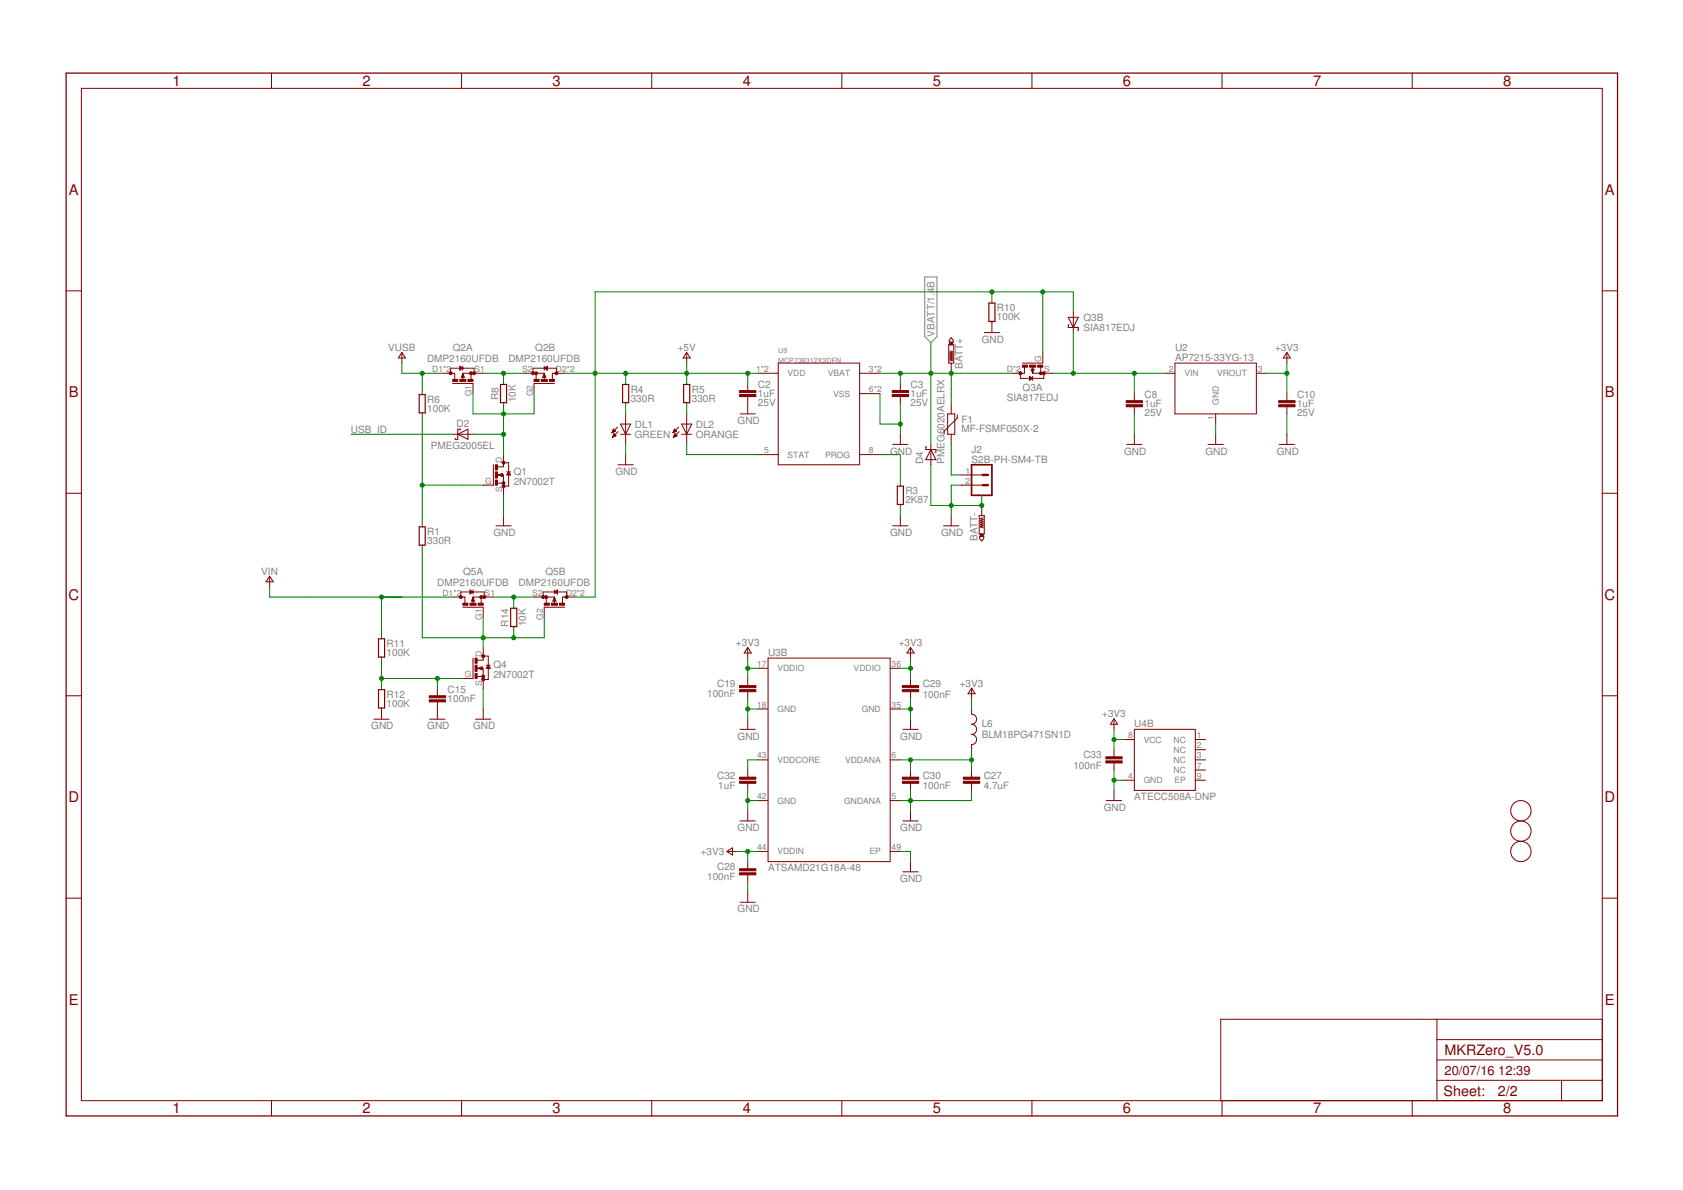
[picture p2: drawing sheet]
<svg xmlns="http://www.w3.org/2000/svg" width="420mm" height="297mm" viewBox="0 0 420 297" stroke-linecap="round" stroke-linejoin="round" font-family="sans-serif">
<path d="M230.9 69.1h3v14.9l-1.5 1.6-1.5-1.6z" fill="none" stroke="#808080" stroke-width=".25"/>
<g fill="none" stroke="#800000" stroke-width=".25">
<path d="M67.8 18.2v3.9M115.2 18.2v3.9M162.7 18.2v3.9M210.2 18.2v3.9M257.6 18.2v3.9M305.1 18.2v3.9M352.6 18.2v3.9M20.3 22.1h379.7v252.6h-379.7zM16.5 72.6h3.8M247.6 75.4v.2M266.7 79.2h2.5l-1.3 2.5zM267.9 77.9v5.1"/>
<path d="M400 72.6h3.8M100.3 88.1v2.5M100.3 88l.9 1.4h-1.8zM105.4 98.3v.2M110.5 93.2h3v1.5M112.5 93.2v-1.3h5.8v1.3M113 95.7h5.1v2.6M114.8 91.4l.7 .5-.7 .5zM114.9 91.7l.4 .2-.4 .3zM115.5 93.2l.4 1h-.7zM115.5 93.2h5.1M115.5 91.4v1"/>
<path d="M115.5 93.2v1.5M115.5 93.6l-.1 .5h.3l-.2-.4M117.6 93.2v1.5M125.7 95.7v.3M130.8 93.2h5.1M133.1 93.2v-1.3h5.8v1.3M133.8 93.2v1.5M135.9 93.2l.3 1h-.7zM135.9 93.6l.1 .5h-.3l.2-.4M135.9 91.4v1M135.9 93.2v1.5M135.9 91.9l.7-.5v1z"/>
<path d="M136.1 91.9l.4-.2v.5zM138.4 95.7h-5.1v2.6M140.9 93.2h-3v1.5M156.2 95.7v.3M171.4 88l.9 1.4h-1.8zM171.4 88.1v2.5M171.4 95.7v.3M186.7 95.7v1.8M186.7 99v4.3M189.2 93.2h5.1M194.3 90.6h20.3v25.4h-20.3zM214.6 93.2h5.1"/>
<path d="M214.6 98.3h5.1M224.8 95.7v1.8M224.8 99v1.8M236.8 86.1h1.3v4.5h-1.3zM237.1 87.6l.7 .2-.7 .3 .7 .2-.7 .3 .7 .3-.7 .2 .7 .3-.7 .2 .7 .3-.7 .2M237.5 90.6v2.6M237.5 84.3l.5 .6v.5h-1v-.5zM245.7 83h3.8M247.6 80.2v2.8M254.7 93.2v1.2h5.9v-1.2M255.8 91.7v1.5h-3.1M257 93.9l.8 .5-.8 .6z"/>
<path d="M257.2 94.2l.3 .2-.3 .3zM257.4 92.2h.8l-.4 1zM257.8 93.2h5.1M257.8 91.7v1.5M257.8 93.9v1.1M257.8 92.7l.1-.4h-.2l.1 .5M259.8 91.7v1.5M260.3 88.1v2.5h-5.1M266.9 81.1h-.2v.6h2.5v.7h-.2M283.2 98.3v1.7M290.8 93.2h2.5M293.3 90.6h20.3v12.7h-20.3z"/>
<path d="M313.6 93.2h2.6M321.3 88l.9 1.4h-1.8zM321.3 88.1v2.5M321.3 98.3v1.7M105.4 103.1v.2M113 108.4h5.1M114.3 108.4l2.5-1.3v2.6zM114.9 107.4v-.3h-.6v2.6h-.7v-.3M123.2 116v5.1h-2.6M124.2 118.6h1.5v5M124.4 118.6l1.1-.4v.7zM124.7 118.6l.6 .2v-.5l-.5 .3"/>
<path d="M125.7 100.5v.3M125.7 113.5v3h-1.5M125.7 115.5h1.3v5.8h-1.3M126.5 117.8h1M127 117.8l.5 .8h-1zM127 118l.2 .4h-.5zM152.8 108h.1M152.8 107.9h.3M152.9 107.7h.5M152.9 107.6h.7M152.9 109.1h.2M153 107.5h.5"/>
<path d="M153 108.9h.4M153 107.4h.4M153 108.8h.7M153.1 108.7h.6M153.1 107.3h.2M153.1 107.1h.1M153.1 108.6h.5M153.2 108.5h.3M153.2 108.4h.2M153.3 108.3l.5 .5-.9 .4zM153.6 107.6l-.5-.5-.3 .9M153.6 107.6l-.8 .4"/>
<path d="M154.2 106.6l-1.4 1.4M154.3 107.8l-1.4 1.4M154.3 116h3.8M154.9 108.4h2.6M154.9 105.9h2.6l-1.3 2.5zM156.2 100.5v.3M156.2 103.3v7.6M156.2 113.5v2.5M168 108h.1M168.1 107.9h.3M168.1 107.7h.5M168.2 107.6h.7"/>
<path d="M168.2 109.1h.1M168.2 108.9h.4M168.2 107.5h.6M168.3 107.4h.3M168.3 108.8h.6M168.3 107.3h.2M168.3 108.7h.7M168.4 107.1h.1M168.4 108.6h.4M168.4 108.5h.3M168.5 108.4h.1M168.5 108.3l.5 .5-.9 .4z"/>
<path d="M168.9 107.6l-.5-.5-.4 .9M168.9 107.6l-.9 .4M169.4 106.6l-1.4 1.4M169.5 107.8l-1.4 1.4M170.2 108.4h2.5M170.2 105.9h2.5l-1.3 2.5zM171.4 100.5v.3M171.4 103.3v7.6M184.8 103.3h3.8M189.2 113.5h5.1M214.6 113.5h5.1M222.9 110.9h3.8"/>
<path d="M224.8 108.4v2.5M231.4 111.6h-.3v.6h2.6v.6h-.3M232.4 112.2l1.3 2.5h-2.6zM232.4 110.9v5.1M236.6 103.3h1.8v5.1h-1.8zM237.5 100.8v2.5M237.5 108.4v2.5M239 103.6v.7l-3.3 3.3v.8M240 118.6h5.1M281.3 110.9h3.8M283.2 101.5v1.8M283.2 108.4v2.5"/>
<path d="M301.6 110.9h3.8M303.5 103.3v2.6M303.5 108.4v2.5M319.4 110.9h3.8M321.3 101.5v1.8M321.3 108.4v2.5M16.5 123.1h3.8M105.4 131.3v.2M105.4 136.1v.2M123.8 131.3h3.8M124.2 120.6h1.5M125.7 128.7v2.6"/>
<path d="M222.9 131.3h3.8M224.8 121.1v.2M224.8 125.9v.3M224.8 128.7v2.6M235.6 131.3h3.8M237.5 128.7v2.6M240 121.1h5.1M244.5 128.7h1.2v4.6h-1.2zM244.6 133.9h1v.5l-.5 .7-.5-.7zM245.1 126.2v2.5M245.5 129.2l-.8 .3 .8 .2-.8 .3 .8 .2-.8 .3 .8 .2-.8 .3 .8 .3-.8 .2 .8 .3M400 123.1h3.8"/>
<path d="M67.3 144v2.5M67.3 143.8l.9 1.4h-1.8zM95.2 159.2v.2M113 149h3.1v1.6M115 149v-1.2h5.9v1.2M115.5 151.6h5.1v2.5M117.3 147.3l.8 .5-.8 .5zM117.5 147.5l.3 .3-.3 .2zM118.1 147.3v1M118.1 149v1.6M118.1 149l.4 1.1h-.8zM118.1 149h5.1"/>
<path d="M118.1 149.4l-.1 .5h.2l-.1-.4M120.1 149v1.6M128.2 151.6v.2M128.2 156.4v.3M133.3 149h5.1M135.6 149v-1.2h5.9v1.2M136.4 149v1.6M138.4 149l.4 1.1h-.8zM138.4 149.4l.1 .5h-.2l.1-.4M138.4 147.3v1M138.4 149v1.6M138.4 147.8l.8-.5v1z"/>
<path d="M138.7 147.8l.3-.3v.5zM140.9 151.6h-5v2.5M143.5 149h-3.1v1.6M16.5 173.7h3.8M93.3 179.5h3.9M95.2 164v.3M95.2 171.9v.2M95.2 176.7v2.8M107.3 179.5h3.8M109.2 171.9v1.8M109.2 175.2v4.3M118.1 164.3v5.1h-2.6"/>
<path d="M118.7 179.5h3.8M119.1 166.8h1.5v5.1M119.1 168.8h1.5M119.4 166.8l1-.4v.8zM119.6 166.8l.6 .3v-.5l-.5 .2M120.6 161.7v3.1h-1.5M120.6 177v2.5M120.6 163.8h1.3v5.8h-1.3M121.4 166.1h1M121.9 166.1l.5 .7h-1zM121.9 166.3l.3 .4h-.6zM186.7 161.7v2.6"/>
<path d="M186.7 169.4v1.7M186.7 172.7v1.7M186.7 179.5v2.6M186.7 161.6l.9 1.4h-1.8zM189.2 166.8h2.5M189.2 177h2.5M191.7 164.3h30.5v50.8h-30.5zM222.2 166.8h2.6M222.2 177h2.6M227.3 161.6l.9 1.4h-1.8zM227.3 161.7v2.6M227.3 169.4v1.7"/>
<path d="M227.3 172.7v1.7M227.3 179.5v2.6M242.5 177v1.2a1.27 1.27 0 0 1 1.3 1.3 1.27 1.27 0 0 1-1.3 1.3 1.27 1.27 0 0 1 1.3 1.3 1.27 1.27 0 0 1-1.3 1.2 1.27 1.27 0 0 1 1.3 1.3 1.27 1.27 0 0 1-1.3 1.3v1.2M242.5 171.9v2.5M242.5 171.8l.9 1.4h-1.7zM278.1 179.5v2.6M278.1 179.4l.9 1.4h-1.8zM400 173.7h3.8M184.8 182.1h3.8M186.7 192.2v1.8M186.7 195.5v1.8M189.2 189.7h2.5"/>
<path d="M189.2 199.8h2.5M222.2 189.7h2.6M222.2 199.8h2.6M225.4 182.1h3.8M227.3 192.2v1.8M227.3 195.5v1.8M242.5 192.2v1.8M242.5 195.5v1.8M276.2 199.8h3.8M278.1 187.1v1.8M278.1 190.4v1.8M278.1 197.3v2.5"/>
<path d="M280.6 184.6h2.6M280.6 194.8h2.6M283.2 182.1h15.2v15.2h-15.2zM298.4 189.7h2.5M298.4 184.6h2.5M298.4 194.8h2.5M298.4 187.1h2.5M298.4 192.2h2.5M181.5 212.5l1.4-.9v1.8zM181.6 212.5h2.5M184.8 204.9h3.8M186.7 202.4v2.5"/>
<path d="M186.7 215.1v1.8M186.7 218.4v1.7M189.2 212.5h2.5M222.2 212.5h2.6M225.4 204.9h3.8M225.4 217.6h3.8M227.3 202.4v2.5M227.3 215.1v2.5M16.5 224.2h3.8M184.8 225.2h3.8M186.7 222.7v2.5M400 224.2h3.8"/>
<path d="M358.7 254.4v20.3M358.7 259.5h41.3M400 254.4h-95.2v20.3M67.8 274.7v3.9M115.2 274.7v3.9M162.7 274.7v3.9M210.2 274.7v3.9M257.6 274.7v3.9M305.1 274.7v3.9M352.6 274.7v3.9M358.7 269.7h41.3M358.7 264.6h41.3"/>
<path d="M389.8 269.7v5"/>
<circle cx="379.7" cy="207.5" r="2.54"/>
<circle cx="379.7" cy="202.4" r="2.54"/>
<circle cx="379.7" cy="212.5" r="2.54"/>
</g>
<g fill="#800000" stroke="#800000" stroke-width=".25">
<path d="M184.6 172.1h4.1v.6h-4.1z"/>
<path d="M184.6 171.1h4.1v.5h-4.1z"/>
<path d="M225.3 195h4v.5h-4z"/>
<path d="M225.3 194h4v.5h-4z"/>
<path d="M184.6 195h4.1v.5h-4.1z"/>
<path d="M184.6 194h4.1v.5h-4.1z"/>
<path d="M184.6 217.9h4.1v.5h-4.1z"/>
<path d="M184.6 216.9h4.1v.5h-4.1z"/>
<path d="M276.1 189.9h4v.5h-4z"/>
<path d="M276.1 188.9h4v.5h-4z"/>
<path d="M225.3 172.1h4v.6h-4z"/>
<path d="M225.3 171.1h4v.5h-4z"/>
<path d="M240.5 195h4.1v.5h-4.1z"/>
<path d="M240.5 194h4.1v.5h-4.1z"/>
<path d="M113 94.7h1.3v.5h-1.3z"/>
<path d="M116.8 94.7h1.3v.5h-1.3z"/>
<path d="M114.8 94.7h1.5v.5h-1.5z"/>
<path d="M137.1 94.7h1.3v.5h-1.3z"/>
<path d="M133.3 94.7h1.3v.5h-1.3z"/>
<path d="M135.1 94.7h1.5v.5h-1.5z"/>
<path d="M115.5 150.6h1.3v.5h-1.3z"/>
<path d="M119.4 150.6h1.2v.5h-1.2z"/>
<path d="M117.3 150.6h1.6v.5h-1.6z"/>
<path d="M139.7 150.6h1.2v.5h-1.2z"/>
<path d="M135.9 150.6h1.2v.5h-1.2z"/>
<path d="M137.6 150.6h1.6v.5h-1.6z"/>
<path d="M184.6 98.5h4.1v.5h-4.1z"/>
<path d="M184.6 97.5h4.1v.5h-4.1z"/>
<path d="M222.7 98.5h4.1v.5h-4.1z"/>
<path d="M222.7 97.5h4.1v.5h-4.1z"/>
<path d="M255.2 91.1h1.3v.6h-1.3z"/>
<path d="M259.1 91.1h1.2v.6h-1.2z"/>
<path d="M257 91.1h1.6v.6h-1.6z"/>
<path d="M281.2 101h4v.5h-4z"/>
<path d="M281.2 100h4v.5h-4z"/>
<path d="M319.2 101h4.1v.5h-4.1z"/>
<path d="M319.2 100h4.1v.5h-4.1z"/>
<path d="M123.7 116h.5v1.3h-.5z"/>
<path d="M123.7 119.8h.5v1.3h-.5z"/>
<path d="M123.7 117.8h.5v1.5h-.5z"/>
<path d="M118.6 164.3h.5v1.2h-.5z"/>
<path d="M118.6 168.1h.5v1.3h-.5z"/>
<path d="M118.6 166.1h.5v1.5h-.5z"/>
<path d="M237.1 85.4h.7v.7h-.7z"/>
<path d="M244.7 133.3h.8v.6h-.8z"/>
<path d="M107.2 174.7h4v.5h-4z"/>
<path d="M107.2 173.7h4v.5h-4z"/>
</g>
<path d="M16.5 18.2h387.3v260.4h-387.3z" fill="none" stroke="#800000" stroke-width=".32"/>
<path d="M246.9 75.6h1.5v4.6h-1.5zM104.6 98.5h1.6v4.6h-1.6zM124.9 96h1.6v4.5h-1.6zM155.4 96h1.6v4.5h-1.6zM170.7 96h1.5v4.5h-1.5zM104.6 131.5h1.6v4.6h-1.6zM224 121.3h1.5v4.6h-1.5zM94.5 159.4h1.5v4.6h-1.5zM127.5 151.8h1.5v4.6h-1.5zM94.5 172.1h1.5v4.6h-1.5z" fill="none" stroke="#800000" stroke-width=".3"/>
<g fill="#800000" stroke="#800000" stroke-width=".25">
<circle cx="118.3" cy="93.2" r=".36"/>
<circle cx="117.6" cy="93.2" r=".36"/>
<circle cx="112.5" cy="93.2" r=".36"/>
<circle cx="133.1" cy="93.2" r=".36"/>
<circle cx="133.8" cy="93.2" r=".36"/>
<circle cx="138.9" cy="93.2" r=".36"/>
<circle cx="120.9" cy="149" r=".36"/>
<circle cx="120.1" cy="149" r=".36"/>
<circle cx="115" cy="149" r=".36"/>
<circle cx="135.6" cy="149" r=".36"/>
<circle cx="136.4" cy="149" r=".36"/>
<circle cx="141.5" cy="149" r=".36"/>
<circle cx="260.6" cy="93.2" r=".36"/>
<circle cx="259.8" cy="93.2" r=".36"/>
<circle cx="254.7" cy="93.2" r=".36"/>
<circle cx="125.7" cy="121.3" r=".36"/>
<circle cx="125.7" cy="120.6" r=".36"/>
<circle cx="125.7" cy="115.5" r=".36"/>
<circle cx="120.6" cy="169.6" r=".36"/>
<circle cx="120.6" cy="168.8" r=".36"/>
<circle cx="120.6" cy="163.8" r=".36"/>
</g>
<path d="M242.5 116h5.1v7.6h-5.1z" fill="none" stroke="#800000" stroke-width=".42"/>
<path d="M245.3 118.6h1.3M245.3 121.1h1.3" fill="none" stroke="#800000" stroke-width=".61"/>
<g fill="none" stroke="#008000" stroke-width=".25">
<path d="M247.6 72.9v2.5M260.3 72.9v15.2M267.9 77.9v-5h-119.3v76.1h-5.1M100.3 90.6v2.6h10.2M105.4 93.2v5.1M118.1 98.3v5h15.2v-5M120.6 93.2h10.2M125.7 93.2v2.5M140.9 93.2h48.3M156.2 93.2v2.5M171.4 90.6v5.1M186.7 93.2v2.5"/>
<path d="M219.7 98.3v7.6h5.1M219.7 93.2h33M224.8 93.2v2.5M232.4 85.6v25.3M237.5 93.2v7.6M262.9 93.2h27.9M267.9 83v10.2M283.2 93.2v5.1M316.2 93.2h5.1M321.3 90.6v7.7M87.6 108.4h25.4M105.4 103.3v28"/>
<path d="M118.1 108.4h7.6M125.7 100.8v12.7M156.2 100.8v2.5M156.2 110.9v2.6M171.4 100.8v2.5M171.4 110.9v2.6h17.8M219.7 113.5h5.1v7.6M224.8 100.8v7.6M232.4 116v10.2h12.7v-2.6M237.5 110.9v7.7h2.5M283.2 103.3v5.1M303.5 105.9v2.5"/>
<path d="M321.3 103.3v5.1M105.4 121.1h15.2M105.4 136.3v22.9h30.5v-5.1M125.7 123.6v5.1M224.8 126.2v2.5M240 121.1h-2.5v7.6M67.3 146.5v2.5h45.7M95.2 149v10.2M120.6 154.1v7.6M123.2 149h10.1M128.2 149v2.6M128.2 156.7v2.5"/>
<path d="M95.2 164.3v7.6M95.2 169.4h20.3M109.2 169.4v2.5M120.6 171.9v5.1M186.7 164.3v5.1M186.7 174.4v5.1M186.7 177h2.5M186.7 166.8h2.5M224.8 177h2.5M224.8 166.8h2.5M227.3 164.3v5.1M227.3 174.4v5.1"/>
<path d="M242.5 174.4v2.6M186.7 197.3v5.1M186.7 199.8h2.5M189.2 189.7h-2.5v2.5M224.8 189.7h17.7M227.3 189.7v2.5M227.3 197.3v5.1M242.5 197.3v2.5h-17.7M242.5 187.1v5.1M278.1 194.8h2.5M278.1 182.1v5M278.1 192.2v5.1"/>
<path d="M278.1 184.6h2.5M184.1 212.5h5.1M186.7 212.5v2.6M224.8 212.5h2.5v2.6M186.7 220.1v2.6"/>
</g>
<g fill="#008000" stroke="#008000" stroke-width=".25">
<circle cx="186.7" cy="199.8" r=".51"/>
<circle cx="186.7" cy="177" r=".51"/>
<circle cx="278.1" cy="194.8" r=".51"/>
<circle cx="227.3" cy="177" r=".51"/>
<circle cx="224.8" cy="105.9" r=".51"/>
<circle cx="237.5" cy="126.2" r=".51"/>
<circle cx="245.1" cy="126.2" r=".51"/>
<circle cx="227.3" cy="199.8" r=".51"/>
<circle cx="186.7" cy="166.8" r=".51"/>
<circle cx="186.7" cy="212.5" r=".51"/>
<circle cx="278.1" cy="184.6" r=".51"/>
<circle cx="227.3" cy="166.8" r=".51"/>
<circle cx="321.3" cy="93.2" r=".51"/>
<circle cx="227.3" cy="189.7" r=".51"/>
<circle cx="242.5" cy="189.7" r=".51"/>
<circle cx="105.4" cy="93.2" r=".51"/>
<circle cx="125.7" cy="93.2" r=".51"/>
<circle cx="125.7" cy="103.3" r=".51"/>
<circle cx="125.7" cy="108.4" r=".51"/>
<circle cx="105.4" cy="121.1" r=".51"/>
<circle cx="128.2" cy="149" r=".51"/>
<circle cx="128.2" cy="159.2" r=".51"/>
<circle cx="120.6" cy="159.2" r=".51"/>
<circle cx="95.2" cy="169.4" r=".51"/>
<circle cx="109.2" cy="169.4" r=".51"/>
<circle cx="148.6" cy="93.2" r=".51"/>
<circle cx="156.2" cy="93.2" r=".51"/>
<circle cx="171.4" cy="93.2" r=".51"/>
<circle cx="186.7" cy="93.2" r=".51"/>
<circle cx="247.6" cy="72.9" r=".51"/>
<circle cx="260.3" cy="72.9" r=".51"/>
<circle cx="95.2" cy="149" r=".51"/>
<circle cx="224.8" cy="93.2" r=".51"/>
<circle cx="237.5" cy="93.2" r=".51"/>
<circle cx="232.4" cy="93.2" r=".51"/>
<circle cx="267.9" cy="93.2" r=".51"/>
<circle cx="283.2" cy="93.2" r=".51"/>
</g>
<g font-size="3.7" fill="#800000">
<text x="43" y="21.4">1</text>
<text x="90.5" y="21.4">2</text>
<text x="138" y="21.4">3</text>
<text x="185.4" y="21.4">4</text>
<text x="232.9" y="21.4">5</text>
<text x="280.3" y="21.4">6</text>
<text x="327.8" y="21.4">7</text>
<text x="375.3" y="21.4">8</text>
<text x="17.2" y="48.6">A</text>
<text x="400.7" y="48.6">A</text>
<text x="17.2" y="99.2">B</text>
<text x="400.7" y="99.2">B</text>
<text x="17.1" y="149.7">C</text>
<text x="400.6" y="149.7">C</text>
<text x="17.1" y="200.2">D</text>
<text x="400.6" y="200.2">D</text>
<text x="17.2" y="250.8">E</text>
<text x="400.7" y="250.8">E</text>
<text x="43" y="277.9">1</text>
<text x="90.5" y="277.9">2</text>
<text x="138" y="277.9">3</text>
<text x="185.4" y="277.9">4</text>
<text x="232.9" y="277.9">5</text>
<text x="280.3" y="277.9">6</text>
<text x="327.8" y="277.9">7</text>
<text x="375.3" y="277.9">8</text>
</g>
<g font-size="3.6" fill="#800000">
<text x="360.6" y="263.3">MKRZero_V5.0</text>
<text x="360.4" y="273.6">Sheet:</text>
<text x="374" y="273.5">2/2</text>
</g>
<g font-size="3.2" fill="#800000">
<text x="360.6" y="268.4">20/07/16</text>
<text x="374.1" y="268.4">12:39</text>
</g>
<g font-size="2.5" fill="#808080">
<text x="248.9" y="77.7">R10</text>
<text x="248.9" y="80">100K</text>
<text x="270.5" y="82.6">SIA817EDJ</text>
<text x="270.5" y="80.1">Q3B</text>
<text x="96.9" y="87.6">VUSB</text>
<text x="113.1" y="87.6">Q2A</text>
<text x="133.6" y="87.6">Q2B</text>
<text x="169.2" y="87.6">+5V</text>
<text x="233.3" y="84" transform="rotate(-90 233.3 84)">VBATT/1.4B</text>
<text x="245.1" y="85.5">GND</text>
<text x="293.3" y="87.6">U2</text>
<text x="318.3" y="87.6">+3V3</text>
<text x="106.6" y="90.4">DMP2160UFDB</text>
<text x="126.9" y="90.4">DMP2160UFDB</text>
<text x="240.3" y="92.1" transform="rotate(-90 240.3 92.1)">BATT+</text>
<text x="293.3" y="90.1">AP7215-33YG-13</text>
<text x="106.7" y="100.5">R6</text>
<text x="124.4" y="99.8" transform="rotate(-90 124.4 99.8)">R8</text>
<text x="128.8" y="100.5" transform="rotate(-90 128.8 100.5)">10K</text>
<text x="157.5" y="100.3">330R</text>
<text x="157.5" y="98">R4</text>
<text x="172.7" y="100.3">330R</text>
<text x="172.7" y="98">R5</text>
<text x="189.2" y="99.1">1uF</text>
<text x="189.2" y="101.4">25V</text>
<text x="189.2" y="96.8">C2</text>
<text x="227.3" y="99.1">1uF</text>
<text x="227.3" y="101.4">25V</text>
<text x="227.3" y="96.8">C3</text>
<text x="251.3" y="100">SIA817EDJ</text>
<text x="255.3" y="97.5">Q3A</text>
<text x="285.7" y="101.7">1uF</text>
<text x="285.7" y="99.4">C8</text>
<text x="323.8" y="101.7">1uF</text>
<text x="323.8" y="99.4">C10</text>
<text x="106.7" y="102.8">100K</text>
<text x="114" y="106.5">D2</text>
<text x="158.5" y="106.9">DL1</text>
<text x="173.7" y="106.9">DL2</text>
<text x="184.1" y="105.9">GND</text>
<text x="240" y="107.8">MF-FSMF050X-2</text>
<text x="240" y="105.6">F1</text>
<text x="285.7" y="104">25V</text>
<text x="323.8" y="104">25V</text>
<text x="87.6" y="108.1">USB_ID</text>
<text x="107.6" y="112.1">PMEG2005EL</text>
<text x="158.5" y="109.3">GREEN</text>
<text x="173.7" y="109.3">ORANGE</text>
<text x="222.2" y="113.5">GND</text>
<text x="242.5" y="113">J2</text>
<text x="280.6" y="113.5">GND</text>
<text x="301" y="113.5">GND</text>
<text x="318.7" y="113.5">GND</text>
<text x="128.3" y="118.6">Q1</text>
<text x="153.7" y="118.6">GND</text>
<text x="230.5" y="115.8" transform="rotate(-90 230.5 115.8)">D4</text>
<text x="235.8" y="115.8" transform="rotate(-90 235.8 115.8)">PMEG6020AELRX</text>
<text x="242.5" y="115.5">S2B-PH-SM4-TB</text>
<text x="128.3" y="121.1">2N7002T</text>
<text x="226" y="125.7">2K87</text>
<text x="226" y="123.4">R3</text>
<text x="106.7" y="135.8">330R</text>
<text x="106.7" y="133.5">R1</text>
<text x="123.2" y="133.8">GND</text>
<text x="222.2" y="133.8">GND</text>
<text x="234.9" y="133.8">GND</text>
<text x="244.1" y="135.1" transform="rotate(-90 244.1 135.1)">BATT-</text>
<text x="65.2" y="143.4">VIN</text>
<text x="115.6" y="143.4">Q5A</text>
<text x="136.2" y="143.4">Q5B</text>
<text x="109.1" y="146.2">DMP2160UFDB</text>
<text x="129.5" y="146.2">DMP2160UFDB</text>
<text x="96.5" y="161.5">R11</text>
<text x="127" y="156.4" transform="rotate(-90 127 156.4)">R14</text>
<text x="131.3" y="156.3" transform="rotate(-90 131.3 156.3)">10K</text>
<text x="183.7" y="161.2">+3V3</text>
<text x="224.4" y="161.2">+3V3</text>
<text x="96.5" y="163.8">100K</text>
<text x="123.2" y="166.8">Q4</text>
<text x="191.7" y="163.8">U3B</text>
<text x="111.7" y="173">C15</text>
<text x="123.2" y="169.4">2N7002T</text>
<text x="179.1" y="171.5">C19</text>
<text x="230.4" y="171.5">C29</text>
<text x="239.6" y="171.4">+3V3</text>
<text x="96.5" y="176.5">100K</text>
<text x="96.5" y="174.2">R12</text>
<text x="111.7" y="175.3">100nF</text>
<text x="176.6" y="174.1">100nF</text>
<text x="230.4" y="174.3">100nF</text>
<text x="275.2" y="179">+3V3</text>
<text x="92.7" y="182.1">GND</text>
<text x="106.7" y="182.1">GND</text>
<text x="118.1" y="182.1">GND</text>
<text x="184.1" y="184.6">GND</text>
<text x="224.8" y="184.6">GND</text>
<text x="245.1" y="184.3">BLM18PG471SN1D</text>
<text x="245.1" y="181.5">L6</text>
<text x="283.2" y="181.5">U4B</text>
<text x="268" y="191.8">100nF</text>
<text x="270.5" y="189.3">C33</text>
<text x="179.1" y="194.4">C32</text>
<text x="179.3" y="196.9">1uF</text>
<text x="230.4" y="196.9">100nF</text>
<text x="230.4" y="194.4">C30</text>
<text x="245.6" y="196.9">4.7uF</text>
<text x="245.6" y="194.4">C27</text>
<text x="275.6" y="202.4">GND</text>
<text x="283.2" y="199.6">ATECC508A-DNP</text>
<text x="184.1" y="207.4">GND</text>
<text x="224.8" y="207.4">GND</text>
<text x="174.9" y="213.4">+3V3</text>
<text x="176.6" y="219.8">100nF</text>
<text x="179.1" y="217.2">C28</text>
<text x="191.7" y="217.4">ATSAMD21G18A-48</text>
<text x="224.8" y="220.1">GND</text>
<text x="184.1" y="227.8">GND</text>
</g>
<g font-size="2.1" fill="#808080">
<text x="107.9" y="92.8">D1*2</text>
<text x="118.5" y="92.8">S1</text>
<text x="130.4" y="92.8">S2</text>
<text x="138.8" y="92.8">D2*2</text>
<text x="188.7" y="92.8">1*2</text>
<text x="196.6" y="93.9">VDD</text>
<text x="206.7" y="93.9">VBAT</text>
<text x="216.9" y="92.8">3*2</text>
<text x="251.3" y="92.8">D*2</text>
<text x="260" y="90.3" transform="rotate(-90 260 90.3)">G</text>
<text x="260.7" y="92.8">S</text>
<text x="291.8" y="92.8">2</text>
<text x="295.7" y="93.9">VIN</text>
<text x="303.8" y="93.9">VROUT</text>
<text x="314" y="92.8">3</text>
<text x="117.7" y="98.9" transform="rotate(-90 117.7 98.9)">G1</text>
<text x="133" y="98.9" transform="rotate(-90 133 98.9)">G2</text>
<text x="208" y="99">VSS</text>
<text x="216.9" y="97.9">6*2</text>
<text x="304.3" y="101" transform="rotate(-90 304.3 101)">GND</text>
<text x="303.1" y="104.9" transform="rotate(-90 303.1 104.9)">1</text>
<text x="190.8" y="113.1">5</text>
<text x="216.9" y="113.1">8</text>
<text x="125.4" y="115.7" transform="rotate(-90 125.4 115.7)">D</text>
<text x="196.6" y="114.2">STAT</text>
<text x="206" y="114.2">PROG</text>
<text x="241" y="118.2">1</text>
<text x="121.1" y="120.7">G</text>
<text x="125.4" y="122.9" transform="rotate(-90 125.4 122.9)">S</text>
<text x="241" y="120.7">2</text>
<text x="110.5" y="148.7">D1*2</text>
<text x="121" y="148.7">S1</text>
<text x="132.9" y="148.7">S2</text>
<text x="141.3" y="148.7">D2*2</text>
<text x="120.3" y="154.8" transform="rotate(-90 120.3 154.8)">G1</text>
<text x="135.5" y="154.8" transform="rotate(-90 135.5 154.8)">G2</text>
<text x="120.3" y="163.9" transform="rotate(-90 120.3 163.9)">D</text>
<text x="189" y="166.5">17</text>
<text x="194.1" y="167.6">VDDIO</text>
<text x="213.1" y="167.6">VDDIO</text>
<text x="222.6" y="166.5">36</text>
<text x="116.1" y="169">G</text>
<text x="120.3" y="171.1" transform="rotate(-90 120.3 171.1)">S</text>
<text x="189" y="176.6">18</text>
<text x="194.1" y="177.7">GND</text>
<text x="215.1" y="177.7">GND</text>
<text x="222.6" y="176.6">35</text>
<text x="281.6" y="184.2">8</text>
<text x="285.5" y="185.4">VCC</text>
<text x="293" y="185.4">NC</text>
<text x="298.8" y="184.2">1</text>
<text x="189" y="189.3">43</text>
<text x="194.1" y="190.4">VDDCORE</text>
<text x="211" y="190.4">VDDANA</text>
<text x="222.6" y="189.3">6</text>
<text x="293" y="187.9">NC</text>
<text x="293" y="190.4">NC</text>
<text x="298.8" y="186.8">2</text>
<text x="298.8" y="189.3">3</text>
<text x="298.8" y="191.9">7</text>
<text x="281.6" y="194.4">4</text>
<text x="285.5" y="195.5">GND</text>
<text x="293" y="193">NC</text>
<text x="293.2" y="195.5">EP</text>
<text x="298.8" y="194.4">9</text>
<text x="189" y="199.5">42</text>
<text x="194.1" y="200.6">GND</text>
<text x="210.7" y="200.6">GNDANA</text>
<text x="222.6" y="199.5">5</text>
<text x="189" y="212.2">44</text>
<text x="194.1" y="213.3">VDDIN</text>
<text x="217" y="213.3">EP</text>
<text x="222.6" y="212.2">49</text>
</g>
<g font-size="1.8" fill="#808080">
<text x="194.3" y="88.1">U9</text>
<text x="194.3" y="90.6">MCP738312X3DFN</text>
</g>
</svg>
